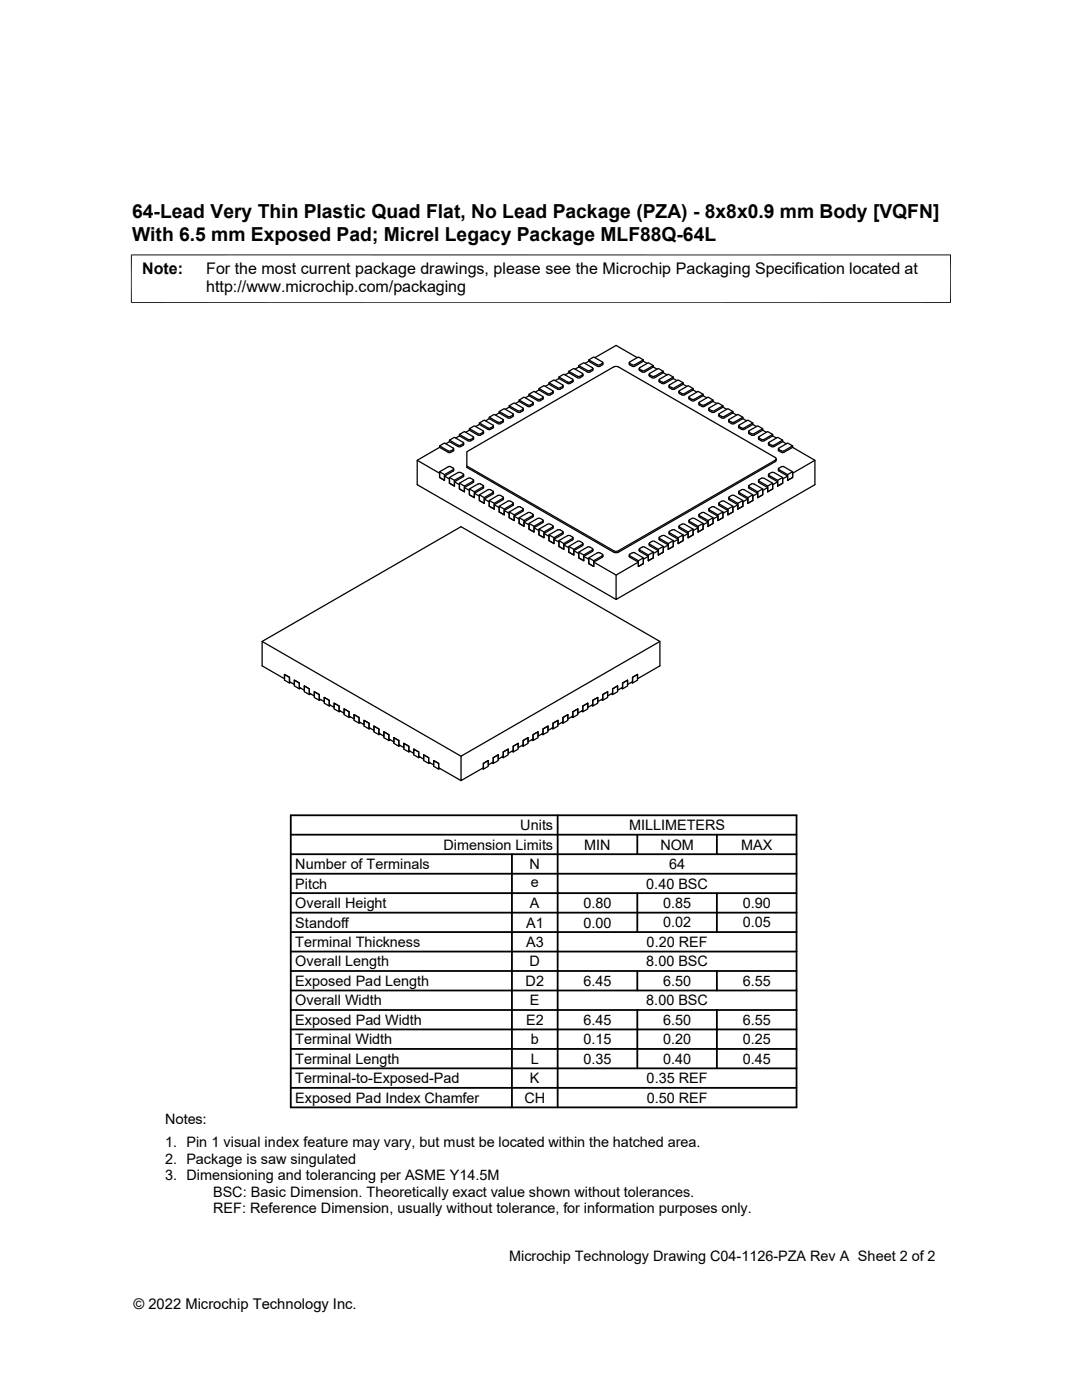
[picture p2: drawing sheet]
<svg xmlns="http://www.w3.org/2000/svg" width="216mm" height="279mm" viewBox="0 0 216 279" stroke-linecap="round" stroke-linejoin="round" font-family="sans-serif">
<g fill="none" stroke="#000" stroke-width=".25">
<path d="M103.6 79.8l1.9 1.1 .3-.1 .6-.4-1.8-1.2-1 .6v.3M105.6 79l1.8 1h.3l.6-.3M105.6 78.7l1.7 1M105.6 79v-.3l1-.6 1.7 1M105.6 79l-.8 .4M107.3 79.7h.5M107.5 77.8l1.9 1h.4M107.5 77.5l1.8 1M107.5 77.8v-.3l1-.5 1.8 1M107.5 77.8l-.7 .5M108.3 79.1l.1 .1-.1 .2M108.3 79.4l-.5 .3"/>
<path d="M108.4 79.5l-.1 .2M108.4 79.2v.3M109.3 78.5h.5M109.5 76.7l1.9 1h.3l.6-.3M109.5 76.4l1.9 1h.3l.6-.3M109.5 76.7v-.3l1-.6 1.8 1M109.5 76.7l-.7 .4M110.3 78l.1 .1-.1 .1M110.3 78.3l-.5 .2M110.3 78.5l-.5 .3M110.4 78.4l-.1 .1M110.4 78.1v.3"/>
<path d="M111.5 75.2l1.8 1.1h.4l.5-.3M111.5 75.5l1.9 1.1 .9-.4v-.4M111.5 75.5v-.3l1-.5 1.8 1-.1 .2M111.5 75.5l-.7 .5M112.2 76.8l.2 .2-.2 .1M112.4 77.3l-.2 .1M112.4 77v.3M113.5 74.4l1.8 1h.4l.5-.3M113.5 74.1l1.8 1h.4l.5-.3M113.5 74.4v-.3l1-.6 1.7 1M113.5 74.4l-.7 .4M115.5 73.2l1.8 1.1h.3l.6-.3"/>
<path d="M115.5 73l1.7 1M115.5 73.2v-.2l1-.6 1.7 1M115.5 73.2l-.8 .5M116.2 74.5l.1 .2-.1 .1M116.3 74.7l-.1 .4M117.2 73.9h.5M117.5 71.8l1.7 1M117.5 72.1l1.7 1M117.5 72.1v-.3l1-.6 1.7 1M117.5 72.1l-.8 .4M118.2 73.4l.1 .1-.1 .2M118.2 73.7l-.5 .3"/>
<path d="M118.3 73.8l-.1 .1M118.3 73.5v.3M119.2 72.8h.5M119.2 73.1h.5M120.2 72.3l.1 .1-.1 .1M120.2 72.5l-.5 .3M120.2 72.8l-.5 .3M120.3 72.7l-.1 .1M120.3 72.4v.3M122.4 73.2l-29.2 16.9v3.2l29.2 16.9M122.4 73.3l.4-.2 .6 .2M123.4 73.2l31.3 18.1a.28 .28 0 0 1 .2 .3 .28 .28 0 0 1-.2 .2"/>
<path d="M125.6 72.4l.1 .4M125.6 72.8l.6 .3M125.7 72.3l-.1 .2 .6 .3M126.2 72.8h.4M126.2 73.1h.4M127.1 71.4l-4.2-2.5-4.2 2.5M127.5 73.5v.3M127.6 73.8l.1 .1M127.6 74l.6 .3 .4-.1M127.7 73.4l-.1 .2 .5 .4M128.1 73.9h.5M128.4 72.1l-1.8 1"/>
<path d="M128.4 72.1v-.3l-1.8 1M128.4 71.8l-1-.6-1.8 1M128.4 72.1l.7 .4M129.5 74.7v.3M129.5 75l.1 .1M129.6 74.8l.5 .3M129.6 75.1l.5 .3M129.6 74.5l-.1 .2 .1 .1M130.4 73.2l-1.8 1.1M130.4 73.2l.7 .5M130.4 73.2v-.2l-1.8 1M130.4 73l-1-.6-1.8 1"/>
<path d="M131.5 75.8v.4l.6 .3M131.6 76l.5 .2M132.4 74.4l-1.9 1h-.4M132.4 74.4v-.3l-1.8 1h-.5M132.4 74.1l-1-.6-1.8 1M132.4 74.4l.7 .4M134.3 75.5l-1.8 1.1-.4-.1M134.3 75.5v-.3l-1.8 1.1-.4-.1M134.3 75.2l-.9-.5-1.8 1v.2M134.3 75.5l.8 .5M135.5 78.1l.1 .4M135.6 78.5l.5 .3h.4"/>
<path d="M135.6 78.3l.5 .2M136.1 78.5h.4M136.3 76.7l-1.9 1-.8-.3-.1-.4M136.3 76.7v-.3l-1.9 1-.8-.3M136.3 76.4l-1-.6-1.7 1v.3M136.3 76.7l.8 .4M137.5 79.2v.3M137.5 79.5l.1 .2M137.6 79.4l.4 .3M137.6 79.7l.4 .3M138.1 79.7h.4M138.1 80h.4"/>
<path d="M138.3 77.8l-1.7 1M138.3 77.8v-.3l-1.7 1M138.3 77.5l-1-.5-1.8 1 .1 .2M138.3 77.8l.7 .5M140.3 79l-1.7 1M140.3 79v-.3l-1.7 1M140.3 78.7l-1-.6-1.8 1 .1 .3M140.3 79l.7 .4M142.3 79.8l-1-.6-1.8 1.1v.2l.5 .3M83.2 91.9l4.5 2.5v.9l1 .6v-.9l1.8-1v-.4M87.7 89l1.8 1h.4M87.7 89.3l1.8 1h.4"/>
<path d="M87.7 89.3v-.3l1-.6 1.8 1.1v.2l-.6 .3M87.7 94.1l1 .6M87.7 89.3l-4.5 2.6v4.8l39.7 22.9M89.7 88.1l1.7 1M89.7 95.3l1 .6M89.7 87.8l1.8 1.1 .4-.1M89.7 88.1v-.3l1-.5 1.8 1v.2l-.6 .4M89.7 88.1l-.8 .5M89.9 93.2l-.4-.1-1.8 1v1.2l1 .6v-1.2l1.7-1M89.9 93.2l.6 .3-.1 .2M90.5 89.6v.3l-.6 .4M90.7 96.2l1 .5v.9l1 .5v-.8l1.7-1"/>
<path d="M91.4 94.3l-1.7 1v1.1l1 .6v-1.1l1.7-1M91.4 94.3h.5M91.4 89.1h.5M91.7 96.4l1 .6M91.7 86.7l1.7 1M91.7 87l1.7 1M91.7 87v-.3l1-.6 1.7 1.1v.2l-.5 .3M91.7 87l-.8 .4M91.9 94.3l.6 .3-.1 .2M92.5 94.7v.4l-1.8 1.1v.8l-1-.6v-.8l-1-.6M92.5 88.4v.4l-.6 .3M92.7 97.3l1 .6v.8l1 .6v-.9l1.7-.9"/>
<path d="M93.2 93l29.2 16.9M93.4 95.4l-1.7 1v1.2l1 .5v-1.1l1.7-1M93.4 87.7h.5M93.4 88h.5M93.4 95.5h.5M93.7 97.6l1 .5M93.7 85.6l1.7 1M93.7 85.9l1.7 .9M93.7 85.9v-.3l1-.6 1.7 1v.3M93.7 85.9l-.8 .4M93.9 95.4l.5 .4v.2M94.5 96.2l-.1 .1"/>
<path d="M94.5 87.6l-.6 .4M94.5 87.3v.3M94.5 95.9v.3M95.4 96.6l-1.7 1v1.1l1 .6v-1.2l1.7-.9M95.4 96.6h.5M95.7 98.7l.9 .6M95.7 84.4l1.8 1h.3l.6-.3M95.7 84.7l1.8 1 .9-.3 .1-.4M95.7 84.7v-.3l.9-.6 1.8 1.1v.2M95.7 84.7l-.8 .4M95.9 96.6l.5 .3v.2M96.4 86.3l-.6 .3h-.4"/>
<path d="M96.5 86.1l-.1 .5-.6 .3-.4-.1M96.5 97l-.1 .4M97.6 83.5l1.8 1.1 .4-.1M97.6 99.9l1 .6M97.6 83.3l1.8 1 .4-.1M97.6 83.5v-.2l1-.6 1.8 1v.3M97.6 83.5l-.7 .5M98.4 98.3v-.3l-.9-.3-1.8 1v1.2l.9 .6v-1.2l1.8-1M98.5 98.1l-.1 .5-1.8 1v.9l-.9-.6v-.9l-1-.6M99.6 82.1l1.8 1h.4M99.6 82.4l1.8 1h.4M99.6 82.4v-.3l1-.5 1.7 .9"/>
<path d="M99.6 82.4l-.7 .4M99.9 98.9l.6 .4-1.9 1.2v1.1l-1-.6v-1.1l1.8-1h.4M100.4 84l-.5 .3M100.5 83.8v.4l-.6 .4M100.5 99.3l-.1 .4-1.8 1v.9l-1-.6v-.8l-1-.6M101.6 81.3l1.7 1M101.6 81l1.7 1M101.6 81.3v-.3l1-.6 1.8 1v.2l-.6 .4h-.4M101.6 81.3l-.7 .4M102.3 82.6l.1 .1-.1 .1M102.3 82.8l-.4 .3M102.3 83.1l-.4 .3"/>
<path d="M102.4 83l-.1 .1M102.4 82.7v.3M103.6 80.1l1.9 1.1 .8-.4 .1-.4M103.6 80.1l-.8 .4M104.4 81.8l-.6 .5h-.4M104.4 81.6v.2M139.4 80.4v.3l.6 .4M141.4 81.6v.3l.6 .4M142.3 80.1l-1.8 1.1-.4-.1M142.3 80.1v-.3l-1.8 1h-.4M142.3 80.1l.7 .4M143.4 82.7l.1 .4 .6 .3h.4"/>
<path d="M143.5 82.8l.6 .3h.4M144.3 81.3l-1.8 1h-.5M144.3 81.3v-.3l-1.8 1h-.5M144.3 81l-1-.6-1.8 1v.2l.5 .4M144.3 81.3l.7 .4M145.4 83.8v.4l.6 .4M145.4 99.3l.1 .4 1.7 1v.9M145.5 84l.5 .3M146 98.9l-.6 .4 1.8 1.2v1.1M146 84.2h.5M146 84.5h.5M146 98.9h.5"/>
<path d="M146.2 82.4l-1.7 1M146.2 82.4v-.3l-1.7 1M146.2 82.1l-1-.5-1.7 .9v.3M146.2 82.4l.8 .4M146.5 98.9l1.7 1v1.1l-1 .6M147.4 98.1l.1 .5 1.7 1v.9M147.4 85v.3l.6 .4M147.5 98.3l1.7 1v1.2M147.5 85.1l.5 .3M148 97.7l-.6 .3 .1 .3M148 85.4h.5M148 85.7h.5"/>
<path d="M148 97.7h.5M148.2 83.5l-1.7 1.1M148.2 99.9l-1 .6M148.2 83.5v-.2l-1.7 1M148.2 83.3l-1-.6-1.7 1v.3M148.2 83.5l.8 .5M148.5 97.7l1.7 1v1.2l-1 .6M149.2 99.6l-1 .6v.8l-1 .6M149.4 86.1l.1 .5M149.4 97l.1 .4M149.5 97.5l1.7 .9v.9M149.5 97.2l1.7 .9v1.2"/>
<path d="M149.5 86.3l.5 .3M149.5 86.6l.5 .2M149.5 86l-.1 .1 .1 .2M149.5 96.9l-.1 .1 .1 .1M150 96.6l-.5 .3M150 96.6h.5M150.2 84.7l-1.7 1M150.2 98.7l-1 .6M150.2 84.7v-.3l-1.7 1M150.2 84.4l-1-.6-1.8 1.1 .1 .2M150.2 84.7l.8 .4M150.5 96.6l1.7 1v1.1l-1 .6"/>
<path d="M151.2 98.4l-1 .6v.9l-1 .6M151.3 95.9l.2 .4M151.3 87.3l.1 .3 .6 .4M151.4 96.3l1.8 1v.8M151.4 96l1.8 1v1.1M152 95.4l-.6 .4 .1 .2M152 88h.4M152 95.5h.4M152.2 85.9l-1.8 1-.4-.1M152.2 97.6l-1 .5M152.2 85.9v-.3l-1.8 1h-.4M152.2 85.6l-1-.6-1.7 1"/>
<path d="M152.2 85.9l.7 .4M152.4 95.4l1.8 1v1.2l-1 .5M153.2 97.3l-1 .6v.8l-1 .6M153.3 94.7l.1 .4 1.8 1.1v.8M153.3 88.4l.1 .4 .5 .3M153.4 94.9l1.8 1v1.1M153.9 94.3l-.5 .3 .1 .2M153.9 89.1h.5M153.9 94.3h.5M154.2 87l-1.8 1M154.2 87v-.3l-1.8 1M154.2 86.7l-1-.6-1.8 1.1v.2l.6 .3h.4"/>
<path d="M154.2 96.4l-1 .6M154.2 87l.7 .4M154.4 94.3l1.8 1v1.1l-1 .6M154.7 91.9l-31.4 18.1h-.5l-.4-.1M154.9 91.6l-.2 .5-31.3 18.1-.6 .1-.4-.1M155.2 96.2l-1 .5v.9l-1 .5M155.3 89.6v.3l.6 .4M155.3 93.6l.1 .4 1.8 1v.9M155.4 93.7l1.8 1v1.2M155.9 93.2l-.5 .3v.2M155.9 90h.5M155.9 90.3h.5"/>
<path d="M155.9 93.2h.5M156.2 95.3l-1 .6M156.2 88.1l-1.8 1M156.2 88.1v-.3l-1.8 1.1M156.2 87.8l-1-.5-1.8 1v.2l.5 .4 .5-.1M156.2 88.1l.7 .5M156.4 93.2l1.8 .9v1.2l-1 .6M157.2 95l-1 .6v.8l-1 .6M158.2 94.1l-1 .6M158.2 89.3l-1.8 1M158.2 89.3v-.3l-1.8 1M158.2 89l-1-.6-1.8 1.1v.2l.5 .3"/>
<path d="M158.2 89.3l4.4 2.6v4.8l-39.7 22.9v-4.8l4.5-2.6M162.6 91.9l-4.4 2.5v.9l-1 .6M98.6 100.7l1 .6v.9l1 .5v-.8l1.7-1M99.6 101l1 .6M101.6 102.2l1 .5M101.8 100h-.5l-1.7 1v1.2l1 .5v-1.1l1.7-1M101.9 100l.4 .3M102.3 100.3l.1 .2-.1 .1M102.4 100.7l-.1 .2M102.4 100.5v.2M103.3 101.2l-1.7 1v1.1l1 .6v-1.2l1.7-1M103.4 101.2l.4-.1 .6 .4-.1 .2"/>
<path d="M103.6 103.3l1 .6M104.4 101.9l-1.8 1.1v.9l-1-.6v-.9l-1-.5M104.4 101.6v.3M104.6 104.2l1 .6v.8l1 .6v-.9l1.7-1M105.6 104.5l1 .5M106.3 102.9l.1-.3-.9-.3-1.9 1v1.2l1 .5v-1.1l1.7-1M106.4 102.7l-.1 .4-1.7 1.1v.8l-1-.5v-.9l-1-.6M106.6 105.3l.9 .6v.8l1 .6v-.8l1.8-1M107.5 105.6l1 .6M108.3 103.8l.1 .1-.1 .1M108.3 103.7l-.6-.3-.4 .1-1.7 1v1.1l1 .6v-1.2l1.7-1M108.4 104.2l-.1 .1"/>
<path d="M108.4 103.9v.3M108.5 106.5l1 .5v.9l1 .6v-.9l1.8-1M109.5 106.7l1 .6M109.8 104.6h-.5l-1.8 1v1.1l1 .6v-1.1l1.8-1M109.8 104.6l.5 .3M110.3 104.9l.1 .1-.1 .2M110.4 105.3l-.1 .2M110.4 105v.3M111.5 107.9l1 .6M111.5 107.9l1.9-1.1 .3 .1 .6 .4-1.8 1.2v1.1l-1-.5zM112.2 106l.2 .2-.2 .1M112.3 106l-.6-.3h-.4l-1.8 1v1.2l1 .6v-1.2l1.8-1"/>
<path d="M112.4 106.5l-.2 .1M112.4 106.2v.3M112.5 108.8l1 .5v.9l1 .6v-.9l1.7-1M113.5 109.1l1 .5M114.3 107.3v.4l-1.8 1.1v.8l-1-.5v-.9l-1-.6M114.5 109.9l1 .6v.8l1 .6v-.9l1.7-1M115.5 110.2l1 .6M116.2 108.4l.1 .1-.1 .1M116.2 108.3l-.5-.3h-.5l-1.7 1.1v1.1l1 .6v-1.2l1.7-1M116.3 108.5l-.1 .4M116.5 111l1 .6v.9l1 .6v-.9l1.7-1M117.5 111.3l1 .6"/>
<path d="M118.2 109.5l.1 .1-.1 .1M118.2 109.5l-.6-.3h-.4l-1.7 1v1.1l1 .6v-1.1l1.7-1.1M118.3 109.9l-.1 .1M118.3 109.6v.3M118.5 112.2l4.4 2.6M120.2 110.6l.1 .2-.1 .1M120.2 110.6l-.6-.3h-.4l-1.7 1v1.2l1 .6v-1.2l1.7-1M120.3 111l-.1 .2M120.3 110.8v.2M125.6 110.8l.1 .4M125.6 111.2l1.8 1v.9M125.6 110.6l.6-.3h.4l1.8 1v1.2l-1 .6"/>
<path d="M125.7 110.6l-.1 .3 1.8 1v1.2M127.5 109.6v.3M127.6 109.9l1.8 1.1v.9M128.4 111.3l-1 .6M128.6 109.2h-.5l-.5 .4 1.8 1.2v1.1M128.6 109.2l1.8 1v1.1l-1 .6M129.4 111l-1 .6v.9l-1 .6M129.5 108.5v.3M129.5 108.8l.1 .1M129.6 108.9l1.8 1v.9M129.6 108.6l1.8 1v1.2M129.6 108.4l-.1 .1 .1 .1"/>
<path d="M130.1 108l-.5 .3M130.1 108.1l.5-.1 1.8 1.1v1.1l-1 .6M130.4 110.2l-1 .6M131.4 109.9l-1 .6v.8l-1 .6M131.5 107.3l.1 .5 1.8 1v.8M132.1 106.9l-.6 .4 1.8 1.2v1.1M132.1 106.9h.5l1.7 1v1.2l-1 .5M132.4 109.1l-1 .5M133.4 108.8l-1 .5v.9l-1 .6M133.5 106.2l.1 .4 1.7 1v.9M133.5 106.1l.9-.4 1.9 1v1.2l-1 .6v-1.2l-1.7-1zM134.3 107.9l-1 .6"/>
<path d="M135.3 107.6l-1 .6v.9l-.9 .5M135.5 105l.1 .5 1.7 1v.8M135.6 104.9v.3l1.7 1v1.1M136.3 106.7l-1 .6M136.5 104.6h-.4l-.5 .3M136.6 104.6l1.7 1v1.1l-1 .6M137.3 106.5l-1 .5v.9l-1 .6M137.5 103.9v.3M137.5 104.2l1.8 1.1v.9M137.6 104l1.7 1v1.2M138 103.5l-.5 .3 .1 .2M138.1 103.5h.4"/>
<path d="M138.3 105.6l-1 .6M138.6 103.5l1.7 1v1.1l-1 .6M139.3 105.3l-1 .6v.8l-1 .6M139.4 102.7l.2 .5 1.7 1v.8M139.6 102.9l1.7 1v1.1M140 102.3l-.5 .3 .1 .3M140.1 102.3h.4l1.8 1v1.2l-1 .5M140.3 104.5l-1 .5M141.3 104.2l-1 .6v.8l-1 .6M141.4 101.6l.1 .4 1.8 1v.9M141.5 101.7l1.8 1v1.2M142 101.2l-.5 .3v.2"/>
<path d="M142 101.2l.5-.1 1.8 1.1v1.1l-1 .6M142.3 103.3l-1 .6M143.3 103l-1 .6v.9l-1 .5M143.4 100.5l.1 .4 1.7 1v.8M144.3 102.2l-1 .5M144.5 100h-.5l-.6 .5 1.8 1.1v1.1M144.5 100l1.7 1v1.2l-1 .5M145.2 101.9l-.9 .5v.9l-1 .6M146.2 101l-1 .6M147.2 100.7l-1 .6v.9l-1 .5M52.3 128l39.7 22.9M58 136.2l-.2 .1v-1.1l-1-.6v1.1l1 .6"/>
<path d="M60 137.3l-.3 .2v-1.2l-1-.6v1.2l1 .6M62 138.5l-.3 .1v-1.1l-1-.6v1.1l1 .6M64 139.6l-.3 .2v-1.2l-1-.6v1.2l1 .6M120 139.6l.3 .2v-1.2l.9-.6v1.2l-.9 .6M122 138.5l.2 .1v-1.1l1-.6v1.1l-1 .6M124 137.3l.2 .2v-1.2l1-.6v1.2l-1 .6M126 136.2l.2 .1v-1.1l1-.6v1.1l-1 .6M131.7 128l-39.7 22.9v4.9l4.5-2.6v-.8l.9-.6v.9l1-.6v-.9l1-.6v.9l1-.6v-.8l1-.6v.8l1-.5v-.9l1-.5v.8l1-.6v-.8l1-.6v.9l1-.6v-.9l1-.6v.9l1-.6v-.8l.9-.6v.9l1-.6v-.9l1-.5v.8l1-.5v-.9l1-.6v.9l1-.6v-.9l1-.5v.8l1-.5v-.9l1-.6v.9l1-.6v-.8l1-.6v.8l1-.5v-.9l.9-.6v.9l1-.6v-.8l1-.6v.9l1-.6v-.9l1-.6v.9l1-.6v-.8l1-.6v.9l4.5-2.6v-4.9l-39.7-22.9-39.7 22.9v4.9l4.5 2.6v-.9l1 .6v.8l.9 .6v-.9l1 .6v.9l1 .6v-.9l1 .6v.8l1 .6v-.9l1 .6v.9l1 .5v-.8l1 .6v.8l1 .6v-.9l1 .6v.9l1 .5v-.8l1 .5v.9l1 .6v-.9l.9 .6v.9l1 .5v-.8l1 .5v.9l1 .6v-.9l1 .6v.8l1 .6v-.9l1 .6v.9l1 .6v-.9l1 .6v.8l1 .6v-.8l1 .5v.9l1 .5v-.8l.9 .6v.8l1 .6v-.9l1 .6v.9l1 .6v-.9l1 .6v.8l4.5 2.6M65.9 140.8l-.2 .1v-1.1l-1-.6v1.1l1 .6M67.9 141.9l-.2 .1v-1.1l-1-.6v1.2l1 .5M69.9 143l-.2 .2v-1.2l-1-.5v1.1l1 .6M71.9 144.2l-.3 .1v-1.1l-.9-.6v1.2l.9 .5"/>
<path d="M73.9 145.4l-.3 .1v-1.2l-1-.5v1.1l1 .6M75.9 146.5l-.3 .1v-1.1l-1-.6v1.1l1 .6M77.9 147.6l-.3 .2v-1.2l-1-.6v1.2l1 .6M79.8 148.8l-.2 .1v-1.1l-1-.6v1.2l1 .5M81.8 149.9l-.2 .2v-1.2l-1-.5v1.1l1 .6M83.8 151.1l-.3 .1v-1.1l-.9-.6v1.1l.9 .6M85.8 152.2l-.3 .2v-1.2l-1-.6v1.2l1 .6M87.8 153.4l-.3 .1v-1.1l-1-.6v1.1l1 .6M96.2 153.4l.3 .1v-1.1l.9-.6v1.1l-.9 .6M98.2 152.2l.2 .2v-1.2l1-.6v1.2l-1 .6M100.2 151.1l.2 .1v-1.1l1-.6v1.1l-1 .6M102.2 149.9l.2 .2v-1.2l1-.5v1.1l-1 .6"/>
<path d="M104.1 148.8l.3 .1v-1.1l1-.6v1.2l-1 .5M106.1 147.6l.3 .2v-1.2l1-.6v1.2l-1 .6M108.1 146.5l.3 .1v-1.1l.9-.6v1.1l-.9 .6M110.1 145.4l.2 .1v-1.2l1-.5v1.1l-1 .6M112.1 144.2l.2 .1v-1.1l1-.6v1.2l-1 .5M114.1 143l.2 .2v-1.2l1-.5v1.1l-1 .6M116 141.9l.3 .1v-1.1l1-.6v1.2l-1 .5M118 140.8l.3 .1v-1.1l1-.6v1.1l-1 .6"/>
</g>
<path d="M26.1 50.9h163.7M26.2 50.8v9.7M189.7 50.8v9.7M26.1 60.4h163.7" fill="none" stroke="#000" stroke-width=".2"/>
<g fill="none" stroke="#000" stroke-width=".36">
<path d="M58 178.2h100.9M58 174.4h100.9M58 170.5h100.9M58 166.6h100.9M58 162.7h100.9v58.3h-100.9zM102.2 170.5v50.5M111.3 162.7v58.3M127.2 166.6v3.9M127.2 178.2v7.8M143 166.6v3.9M143 178.2v7.8M58 182.1h100.9"/>
<path d="M58 193.8h100.9M58 189.9h100.9M58 186h100.9M58 197.7h100.9M127.2 193.8v3.9M143 193.8v3.9M58 209.3h100.9M58 201.6h100.9M58 205.4h100.9M58 213.2h100.9M58 217.1h100.9M127.2 201.6v11.6"/>
<path d="M143 201.6v11.6"/>
</g>
<g font-size="3.9">
<text x="26.4" y="43.5">64-Lead Very Thin Plastic Quad Flat, No Lead Package (PZA) - 8x8x0.9 mm Body [VQFN]</text>
<text x="26.4" y="48">With 6.5 mm Exposed Pad; Micrel Legacy Package MLF88Q-64L</text>
</g>
<g font-size="3.2">
<text x="28.4" y="54.6">Note:</text>
<text x="41.1" y="58.3">http://www.microchip.com/packaging</text>
<text x="41.1" y="54.6">For the most current package drawings, please see the Microchip Packaging Specification located at</text>
</g>
<g font-size="2.9">
<text x="103.8" y="165.7">Units</text>
<text x="125.5" y="165.7">MILLIMETERS</text>
<text x="58.9" y="173.4">Number of Terminals</text>
<text x="88.5" y="169.6">Dimension Limits</text>
<text x="105.7" y="173.4">N</text>
<text x="116.6" y="169.6">MIN</text>
<text x="131.8" y="169.6">NOM</text>
<text x="133.5" y="173.4">64</text>
<text x="147.9" y="169.6">MAX</text>
<text x="58.9" y="177.3">Pitch</text>
<text x="105.9" y="177.1">e</text>
<text x="128.9" y="177.3">0.40 BSC</text>
<text x="58.9" y="181.2">Overall Height</text>
<text x="58.9" y="185.1">Standoff</text>
<text x="105" y="185.1">A1</text>
<text x="105.7" y="181.2">A</text>
<text x="116.4" y="181.2">0.80</text>
<text x="116.4" y="185.1">0.00</text>
<text x="132.3" y="181.2">0.85</text>
<text x="132.3" y="185.1">0.02</text>
<text x="148.2" y="181.2">0.90</text>
<text x="148.2" y="185.1">0.05</text>
<text x="58.9" y="189">Terminal Thickness</text>
<text x="105" y="189">A3</text>
<text x="129" y="189">0.20 REF</text>
<text x="58.9" y="192.9">Overall Length</text>
<text x="58.9" y="196.8">Exposed Pad Length</text>
<text x="104.9" y="196.8">D2</text>
<text x="105.7" y="192.9">D</text>
<text x="116.4" y="196.8">6.45</text>
<text x="128.9" y="192.9">8.00 BSC</text>
<text x="132.3" y="196.8">6.50</text>
<text x="148.2" y="196.8">6.55</text>
<text x="58.9" y="200.6">Overall Width</text>
<text x="105.7" y="200.6">E</text>
<text x="128.9" y="200.6">8.00 BSC</text>
<text x="58.9" y="208.4">Terminal Width</text>
<text x="58.9" y="204.5">Exposed Pad Width</text>
<text x="105" y="204.5">E2</text>
<text x="105.9" y="208.4">b</text>
<text x="116.4" y="208.4">0.15</text>
<text x="116.4" y="204.5">6.45</text>
<text x="132.3" y="204.5">6.50</text>
<text x="132.3" y="208.4">0.20</text>
<text x="148.2" y="204.5">6.55</text>
<text x="148.2" y="208.4">0.25</text>
<text x="58.9" y="212.3">Terminal Length</text>
<text x="105.9" y="212.3">L</text>
<text x="116.4" y="212.3">0.35</text>
<text x="132.3" y="212.3">0.40</text>
<text x="148.2" y="212.3">0.45</text>
<text x="58.9" y="220.1">Exposed Pad Index Chamfer</text>
<text x="58.9" y="216.2">Terminal-to-Exposed-Pad</text>
<text x="104.6" y="220.1">CH</text>
<text x="105.7" y="216.2">K</text>
<text x="129" y="216.2">0.35 REF</text>
<text x="129" y="220.1">0.50 REF</text>
<text x="32.9" y="224.3">Notes:</text>
<text x="32.9" y="228.9">1. Pin 1 visual index feature may vary, but must be located within the hatched area.</text>
<text x="32.9" y="232.2">2. Package is saw singulated</text>
<text x="32.9" y="235.5">3. Dimensioning and tolerancing per ASME Y14.5M</text>
<text x="42.5" y="238.8">BSC: Basic Dimension. Theoretically exact value shown without tolerances.</text>
<text x="42.5" y="242.2">REF: Reference Dimension, usually without tolerance, for information purposes only.</text>
<text x="101.6" y="251.7">Microchip Technology Drawing C04-1126-PZA Rev A Sheet 2 of 2</text>
<text x="26.6" y="261.3">© 2022 Microchip Technology Inc.</text>
</g>
</svg>
